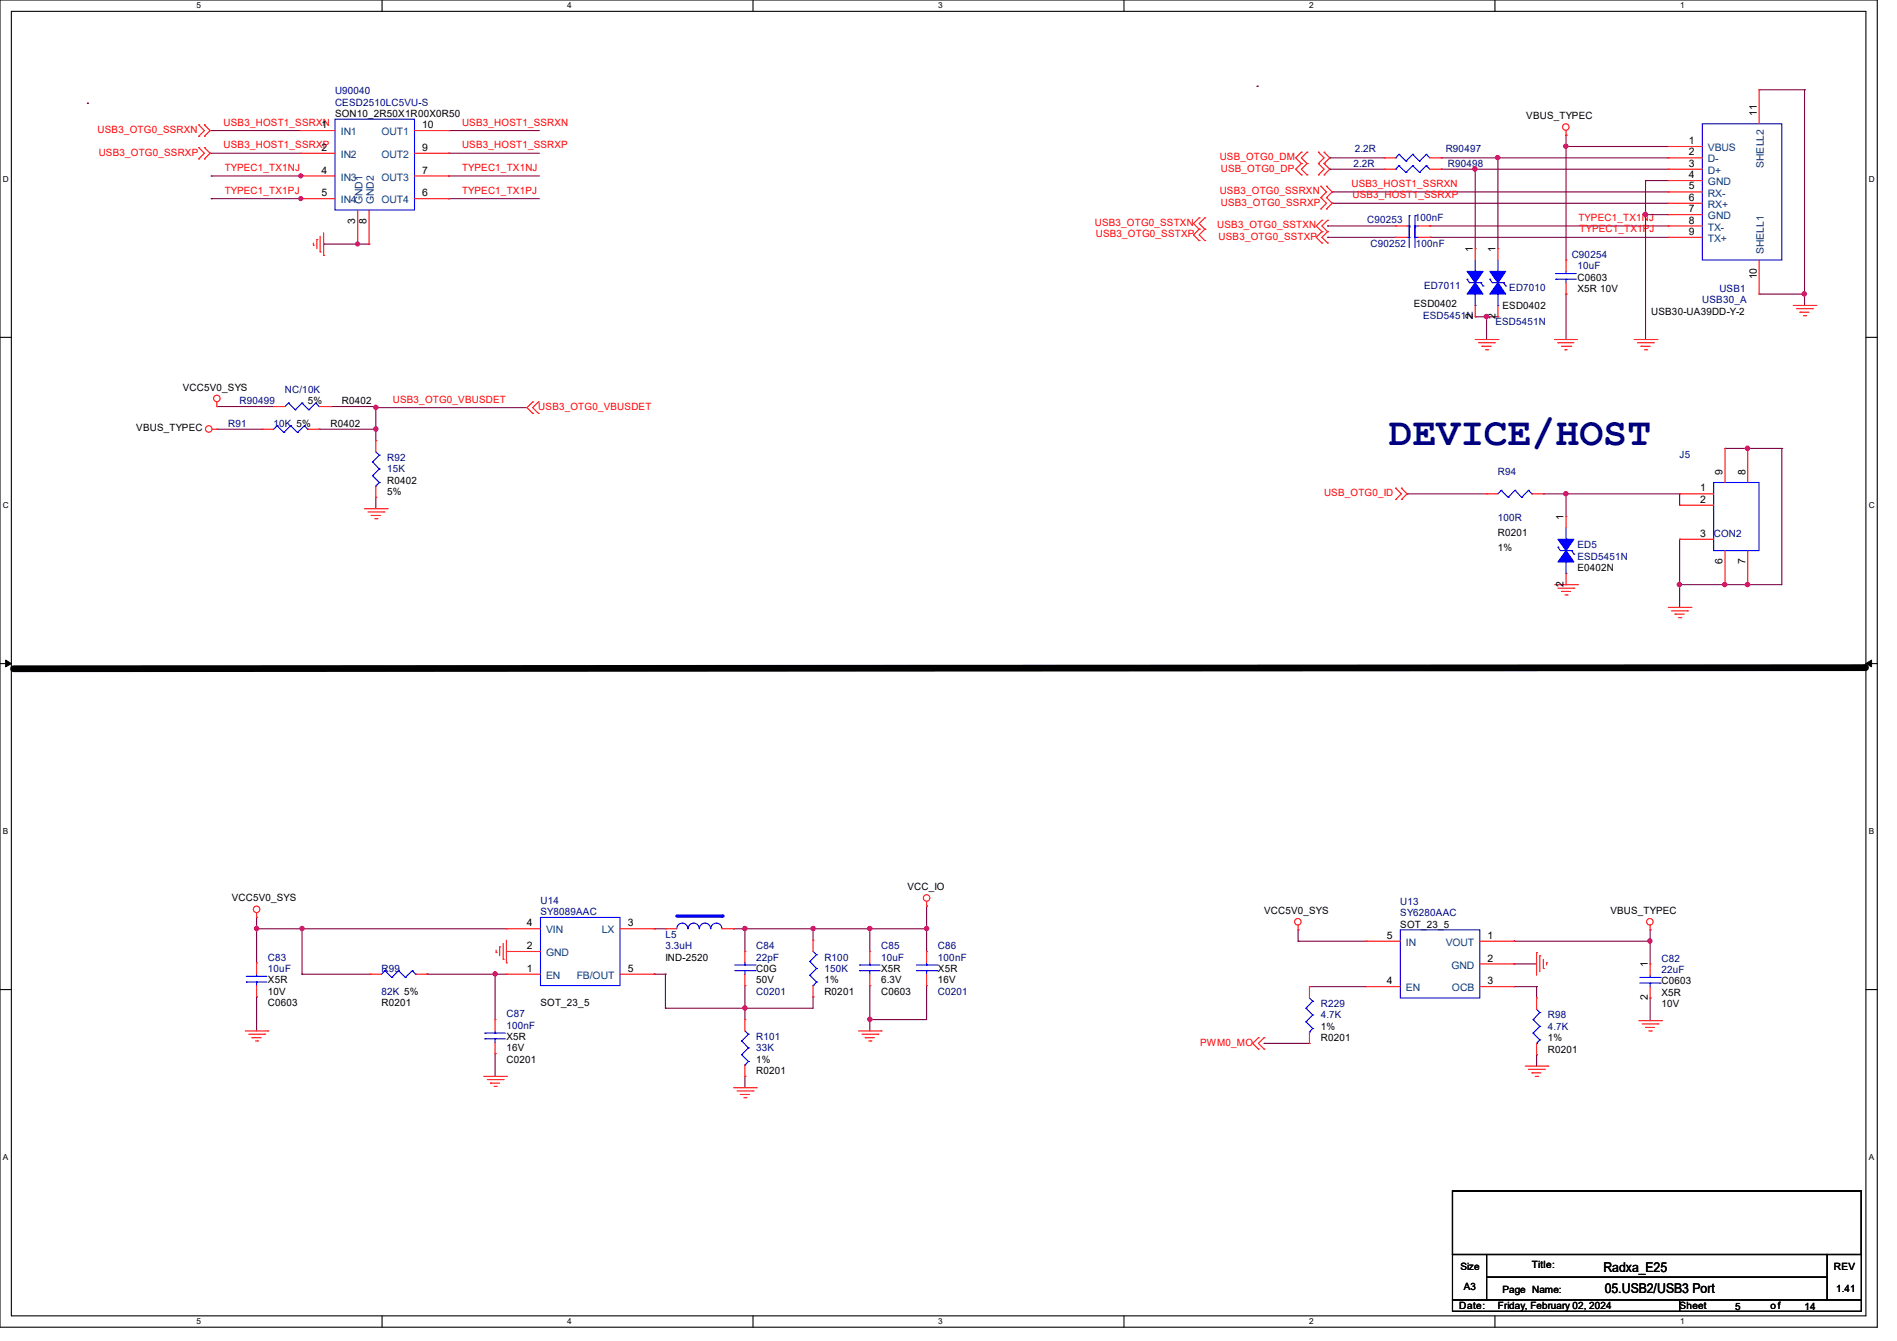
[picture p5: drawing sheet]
<svg xmlns="http://www.w3.org/2000/svg" width="297mm" height="210mm" viewBox="0 0 297 210" stroke-linecap="round" stroke-linejoin="round" font-family="sans-serif">
<path d="M0 0h293.9v207.9h-293.9zM1.8 1.8h290.3v204.3h-290.3z" fill="none" stroke="#000" stroke-width=".17"/>
<g fill="#fff">
<path d="M30.8 .2h.7v1.4h-.7z"/>
<path d="M30.8 206.2h.7v1.4h-.7z"/>
</g>
<path d="M59.8 0v1.8M59.8 206.1v1.8" fill="none" stroke="#000" stroke-width=".17"/>
<g fill="#fff">
<path d="M88.8 .2h.7v1.4h-.7z"/>
<path d="M88.8 206.2h.7v1.4h-.7z"/>
</g>
<path d="M117.9 0v1.8M117.9 206.1v1.8" fill="none" stroke="#000" stroke-width=".17"/>
<g fill="#fff">
<path d="M146.9 .2h.7v1.4h-.7z"/>
<path d="M146.9 206.2h.7v1.4h-.7z"/>
</g>
<path d="M176 0v1.8M176 206.1v1.8" fill="none" stroke="#000" stroke-width=".17"/>
<g fill="#fff">
<path d="M205 .2h.7v1.4h-.7z"/>
<path d="M205 206.2h.7v1.4h-.7z"/>
</g>
<path d="M234.1 0v1.8M234.1 206.1v1.8" fill="none" stroke="#000" stroke-width=".17"/>
<g fill="#fff">
<path d="M263.1 .2h.6v1.4h-.6z"/>
<path d="M263.1 206.2h.6v1.4h-.6z"/>
<path d="M.5 27.3h.9v1.4h-.9z"/>
<path d="M292.6 27.3h.9v1.4h-.9z"/>
<path d="M.5 78.4h.9v1.4h-.9z"/>
<path d="M292.6 78.4h.9v1.4h-.9z"/>
</g>
<path d="M0 52.8h1.8M292.1 52.8h1.8" fill="none" stroke="#000" stroke-width=".17"/>
<g fill="#fff">
<path d="M.5 129.5h.8v1.4h-.8z"/>
<path d="M292.6 129.5h.8v1.4h-.8z"/>
</g>
<path d="M0 103.9h1.8M292.1 103.9h1.8" fill="none" stroke="#000" stroke-width=".17"/>
<path d="M.9 103.4l.9 .5-.9 .5zM292.1 103.9l.9-.5v1z" fill="#000" stroke="#000" stroke-width=".16"/>
<g fill="#fff">
<path d="M.5 180.5h.8v1.4h-.8z"/>
<path d="M292.6 180.5h.8v1.4h-.8z"/>
</g>
<path d="M0 155h1.8M292.1 155h1.8M227.4 186.5h64v10h-64zM227.4 196.5h5.3v7.1h-5.3zM232.7 196.5h53.4v3.5h-53.4zM286.1 196.5h5.3v7.1h-5.3zM227.4 203.6h35.6v1.8h-35.6zM232.7 200h53.4v3.6h-53.4zM263 203.6h28.4v1.8h-28.4z" fill="none" stroke="#000" stroke-width=".17"/>
<path d="M291.9 104.6l-289.8 .1" fill="none" stroke="#000" stroke-width="1.1"/>
<circle cx="291.9" cy="104.6" r=".53" fill="#000"/>
<g fill="none" stroke="#7f003f" stroke-width=".17">
<path d="M13.7 16.2h.1M13.7 16.2h.2M196.8 13.5h.1M196.8 13.5h.2M275.4 14.1h.1M275.4 14.1h7.1M282.5 14.1h.1M282.5 14.1v33.7M32.9 24h.1M32.9 20.4h.1M32.9 24h14.2M32.9 20.4h14.2"/>
<path d="M33.1 31.1h.1M33.1 27.6h.1M33.1 31.1h14.2M33.1 27.6h14.2M47.1 31.1h.1M47.1 27.6h.1M50.7 38.2h.1M50.7 38.2h7.1M56 38.2h.1M70.2 24h.1M70.2 20.4h.1M70.2 31.1h.1"/>
<path d="M70.2 27.6h.1M70.2 24h14.3M70.2 20.4h14.3M70.2 31.1h14.3M70.2 27.6h14.3M207.9 37.2h.1M207.9 35.4h.1M207.9 35.4h10.6M207.9 37.2h10.6M208.2 24.7h.1M208.2 26.5h.1M208.2 26.5h8.5"/>
<path d="M208.2 24.7h8.5M208.6 30.1h.1M208.6 31.8h.1M208.6 30.1h52.6M208.6 31.8h52.6M223.9 35.4h.1M223.9 37.2h.1M223.9 35.4h37.3M223.9 37.2h37.3M225.6 24.7h.1M225.6 26.5h.1M225.6 26.5h35.6"/>
<path d="M225.6 24.7h35.6M231 26.5h.1M231 26.5v12.4M234.5 24.7h.1M234.5 24.7v14.2M245.2 22.9h.1M245.2 21.2h.1M245.2 21.2v19.5M245.2 22.9h16M257.6 28.3h.1M257.6 33.6h.1M257.6 28.3v24.9"/>
<path d="M257.6 28.3h3.6M257.6 33.6h3.6M231 49.6h.1M231 49.6h3.5M232.7 49.6h.1M232.7 49.6v3.6M245.2 46.1h.1M245.2 46.1v7.1M275.4 46.1h.1M275.4 46.1h7.1M282.5 46.1h.1M34 67.2h.1"/>
<path d="M34 63.7h.1M34 67.2h7.1M34 63.7h8.8M50 67.2h.1M50 67.2h8.8M51.7 63.7h.1M51.7 63.7h7.1M58.8 63.8h.1M58.8 77.9h.1M58.8 67.2h.1M58.8 63.7h.1M58.8 69h.1"/>
<path d="M58.8 63.8h23.7M58.8 63.7v5.3M58.8 77.9v1.8M220.3 77.3h.1M220.3 77.3h12.4M241.6 77.3h.1M241.6 77.3h21.4M245.2 77.3h.1M245.2 77.3v3.6M263 77.3h.1M263 77.3v1.8M270.1 70.2h.1"/>
<path d="M270.1 70.2h8.9M273.6 70.2h.1M279 70.2h.1M279 70.2v21.4h-16M263 84.5h.1M263 91.6h.1M263 84.5v10.6M270.1 91.6h.1M273.6 91.6h.1M40.2 145.5h.1M40.2 156.1h.1M40.2 143.7h.1"/>
<path d="M40.2 145.5h39.1M40.2 143.7v7.1M40.2 156.1v5.4M47.3 145.5h.1M47.3 152.6h.1M47.3 152.6h10.7M47.3 145.5v7.1M66.8 152.6h.1M66.8 152.6h12.5M77.5 152.6h.1M77.5 152.6v7.1M102.4 145.5h.1"/>
<path d="M102.4 152.6h.1M102.4 145.5h1.8M102.4 152.6h1.8M104.2 152.6h.1M104.2 157.9h.1M104.2 152.6v5.3M114.9 145.5h.1M114.9 145.5h30.2M116.6 157.9h.1M116.6 154.3h.1M116.6 145.5h.1M116.6 145.5v3.5"/>
<path d="M116.6 154.3v5.4M127.3 156.1h.1M127.3 145.5h.1M127.3 156.1v1.8h-23.1M127.3 145.5v1.7M136.2 145.5h.1M136.2 154.3h.1M136.2 159.7h.1M136.2 145.5v3.5M136.2 154.3v7.2M145.1 141.9h.1M145.1 154.3h.1"/>
<path d="M145.1 145.5h.1M145.1 141.9v7.1M145.1 154.3v5.4h-8.9M203.2 147.4h.1M203.2 145.6h.1M203.2 147.4h10.7M203.2 145.6v1.8M205 154.5h.1M205 154.5h8.9M237 147.4h.1M237 151h.1M237 154.5h.1"/>
<path d="M237 147.4h21.4M237 151h3.6M237 154.5h3.6M240.6 154.5h.1M240.6 154.5v1.8M258.4 147.4h.1M258.4 156.3h.1M258.4 145.6h.1M258.4 145.6v5.4M258.4 156.3v3.6M77.5 165h.1M77.5 165v3.6"/>
<path d="M116.6 168.6h.1M116.6 168.6v1.7M197.9 163.4h.1M197.9 163.4h7.1M240.6 165.2h.1M240.6 165.2v1.8"/>
</g>
<g fill="#f0f" stroke="#f0f" stroke-width=".17">
<circle cx="258.3" cy="147.4" r=".34"/>
<circle cx="270" cy="91.5" r=".34"/>
<circle cx="262.9" cy="91.5" r=".34"/>
<circle cx="273.6" cy="70.2" r=".34"/>
<circle cx="273.6" cy="91.5" r=".34"/>
<circle cx="245.2" cy="77.3" r=".34"/>
<circle cx="58.8" cy="67.2" r=".34"/>
<circle cx="58.8" cy="63.8" r=".34"/>
<circle cx="145.1" cy="145.4" r=".34"/>
<circle cx="116.6" cy="157.9" r=".34"/>
<circle cx="116.6" cy="145.4" r=".34"/>
<circle cx="40.2" cy="145.4" r=".34"/>
<circle cx="136.2" cy="159.6" r=".34"/>
<circle cx="47.3" cy="145.4" r=".34"/>
<circle cx="136.2" cy="145.4" r=".34"/>
<circle cx="127.3" cy="145.4" r=".34"/>
<circle cx="77.5" cy="152.5" r=".34"/>
<circle cx="230.9" cy="26.5" r=".34"/>
<circle cx="234.5" cy="24.7" r=".34"/>
<circle cx="257.6" cy="33.6" r=".34"/>
<circle cx="282.5" cy="46" r=".34"/>
<circle cx="245.2" cy="22.9" r=".34"/>
<circle cx="232.7" cy="49.6" r=".34"/>
<circle cx="56" cy="38.2" r=".32"/>
<circle cx="47.1" cy="31.1" r=".32"/>
<circle cx="47.1" cy="27.5" r=".32"/>
</g>
<g fill="none" stroke="#f00" stroke-width=".17">
<path d="M31.1 19.6h.1M31.1 19.6l.9 .8-.9 .9M32 19.6h.1M32 19.6l.9 .8-.9 .9M31.1 23.1h.1M31.1 24.9h.1M31.1 21.3h.1M31.1 23.1l.9 .9-.9 .9M32 24.9h.1M32 23.1h.1M32 21.3h.1M32 23.1l.9 .9-.9 .9"/>
<path d="M47.1 20.4h.1M47.1 24h.1M47.1 27.6h.1M47.1 31.1h.1M47.1 20.4h5.4M47.1 24h5.4M47.1 27.6h5.4M47.1 31.1h5.4M49.1 38.4h.1M49.1 38.1v.3M49.6 37.5h.1M49.6 37.5v1.4"/>
<path d="M50.1 39.5h.1M50.1 37v2.5M50.7 36.4v3.6M56 38.2h.1M56 32.9v5.3M57.8 38.2h.1M57.8 32.9v5.3M64.9 20.4h5.3M64.9 24h5.3M64.9 27.6h5.3M64.9 31.1h5.3M70.2 31.1h.1"/>
<path d="M70.2 27.6h.1M70.2 24h.1M70.2 20.4h.1M187.7 35.9h.1M187.7 37.7h.1M187.7 34.1h.1M187.7 35.9l-.8 .9 .8 .9M187.7 34.1l-.8 .9 .8 .9M188.6 35.9h.1M188.6 37.7h.1M188.6 34.1h.1M188.6 35.9l-.9 .9 .9 .9"/>
<path d="M188.6 34.1l-.9 .9 .9 .9M203.8 27.4h.1M203.8 25.6h.1M203.8 23.8h.1M203.8 25.6l-.9 .9 .9 .9M203.8 23.8l-.9 .9 .9 .9M204.6 27.4h.1M204.6 25.6h.1M204.6 23.8h.1M204.6 25.6l-.8 .9 .8 .9M204.6 23.8l-.8 .9 .8 .9M206.4 27.4h.1"/>
<path d="M206.4 25.6h.1M206.4 23.8h.1M206.4 25.6l.9 .9-.9 .9M206.4 23.8l.9 .9-.9 .9M206.8 32.7h.1M206.8 30.9h.1M206.8 29.2h.1M206.8 30.9l.9 .9-.9 .9M206.8 29.2l.9 .9-.9 .8M207 38.1h.1M207 36.3h.1M207 34.5h.1"/>
<path d="M207 36.3l-.9 .9 .9 .9M207 34.5l-.9 .9 .9 .9M207.3 25.6h.1M207.3 27.4h.1M207.3 23.8h.1M207.3 25.6l.9 .9-.9 .9M207.3 23.8l.9 .9-.9 .9M207.7 30.9h.1M207.7 32.7h.1M207.7 29.2h.1M207.7 30.9l.9 .9-.9 .9M207.7 29.2l.9 .9-.9 .8"/>
<path d="M207.9 38.1h.1M207.9 36.3h.1M207.9 34.5h.1M207.9 36.3l-.9 .9 .9 .9M207.9 34.5l-.9 .9 .9 .9M216.7 26.5h.1M216.7 24.7h.1M216.7 26.5h1.8M216.7 24.7h1.8M218.5 35.4h.1M218.5 37.2h.1M218.5 35.4h1.8"/>
<path d="M218.5 37.2h1.8M222.1 35.4h1.8M222.1 37.2h1.8M223.9 35.4h.1M223.9 37.2h.1M223.9 26.5h1.7M223.9 24.7h1.7M225.6 26.5h.1M225.6 24.7h.1M231 38.9h.1M231 38.9v1.8M234.5 38.9h.1"/>
<path d="M234.5 38.9v1.8M245.2 21.2h.1M245.2 20.4v.8M50.7 40h.1M231 49.6h.1M231 53.2h3.5M231 47.8v1.8M231.5 53.7h2.5M232 54.2h.1M232 54.2h1.5M232.6 54.8h.3M232.9 54.8h.1"/>
<path d="M234 53.7h.1M234.5 53.2h.1M234.5 49.6h.1M234.5 47.8v1.8M243.4 53.2h.1M243.4 53.2h3.6M243.9 53.7h.1M243.9 53.7h2.5M244.5 54.2h1.4M245 54.8h.1M245 54.8h.4M245.2 40.7h.1"/>
<path d="M245.2 46.1h.1M245.2 40.7v1.8M245.2 44.3v1.8M245.9 54.2h.1M255.9 53.2h3.5M256.4 53.7h2.5M256.9 54.2h.1M256.9 54.2h1.5M257.5 54.8h.3M257.8 54.8h.1M258.9 53.7h.1M259.4 53.2h.1"/>
<path d="M280.8 47.8h3.5M281.3 48.3h2.5M281.8 48.9h.1M281.8 48.9h1.5M282.4 49.4h.3M282.7 49.4h.1M283.8 48.3h.1M284.3 47.8h.1M33.2 67.2h.8M34 67.2h.1M34 63.7h.1M34 62.9v.8"/>
<path d="M57.1 79.7h3.5M58.8 69h.1M58.8 77.9h.1M58.8 69v1.8M58.8 76.1v1.8M60.6 79.7h.1M83.4 62.9h.1M83.4 64.7h.1M83.4 62.9l-.9 .9 .9 .9M84.3 64.7h.1M84.3 62.9h.1M84.3 62.9l-.9 .9 .9 .9"/>
<path d="M218.5 76.5h.1M218.5 78.2h.1M218.5 76.5l.9 .8-.9 .9M219.4 78.2h.1M219.4 76.5h.1M219.4 76.5l.9 .8-.9 .9M232.7 77.3h.1M232.7 77.3h1.8M239.9 77.3h1.7M241.6 77.3h.1M263 77.3h.1M263 79.1h.1"/>
<path d="M263 77.3h5.3M263 79.1h5.3M270.1 70.2h.1M270.1 70.2v5.4M273.6 70.2h.1M273.6 70.2v5.4M57.6 80.2h2.5M58.1 80.7h.1M58.1 80.7h1.5M58.7 81.2h.3M59 81.2h.1M60.1 80.2h.1"/>
<path d="M243.4 91.6h3.6M243.9 92.1h2.5M244.5 92.6h.1M244.5 92.6h1.4M245 93.2h.4M245.2 80.9h.1M245.2 91.6h.1M245.2 80.9v1.8M245.2 89.8v1.8M245.4 93.2h.1M246.4 92.1h.1M247 91.6h.1"/>
<path d="M261.2 95.1h3.6M261.7 95.7h2.5M262.3 96.2h.1M262.3 96.2h1.4M262.8 96.7h.3M263 84.5h.1M263 84.5h5.3M263.1 96.7h.1M264.2 95.7h.1M264.8 95.1h.1M270.1 91.6h.1M270.1 86.2v5.4"/>
<path d="M273.6 91.6h.1M273.6 86.2v5.4M40.2 143.7h.1M40.2 150.8h.1M40.2 156.1h.1M40.2 143v.7M40.2 150.8v1.8M40.2 154.3v1.8M58 152.6h.1M58 152.6h1.7M65.1 152.6h1.7M66.8 152.6h.1"/>
<path d="M77.5 159.7h.1M77.5 159.7v1.8M77.7 149.2h.1M77.7 148.8v.4M78.2 148.3h.1M78.2 148.3v1.4M78.8 150.2h.1M78.8 147.7v2.5M79.3 150.8h.1M79.3 147.2v3.6M116.6 149h.1M116.6 154.3h.1"/>
<path d="M116.6 159.7h.1M116.6 149v1.8M116.6 152.6v1.7M116.6 159.7v1.8M127.3 147.2h.1M127.3 156.1h.1M127.3 147.2v1.8M127.3 154.3v1.8M136.2 149h.1M136.2 154.3h.1M136.2 149v1.8M136.2 152.6v1.7"/>
<path d="M145.1 141.9h.1M145.1 149h.1M145.1 154.3h.1M145.1 141.2v.7M145.1 149v1.8M145.1 152.6v1.7M203.2 145.6h.1M203.2 144.9v.7M205 154.5h.1M205 154.5v1.8M213.9 154.5h.1M213.9 147.4h.1"/>
<path d="M213.9 154.5h5.3M213.9 147.4h5.3M231.7 154.5h5.3M231.7 151h5.3M231.7 147.4h5.3M237 154.5h.1M237 151h.1M237 147.4h.1M240.6 149.2h.1M240.6 156.3h.1M240.6 149.2v3.5M240.6 156.3v1.8"/>
<path d="M241.1 149.7h.1M241.1 149.7v2.5M241.6 151.7h.1M241.6 150.2v1.5M242.1 150.8h.1M242.1 150.8v.3M256.6 159.9h3.5M258.4 145.6h.1M258.4 151h.1M258.4 156.3h.1M258.4 144.9v.7M258.4 151v1.7"/>
<path d="M258.4 154.5v1.8M260.1 159.9h.1M38.4 161.5h3.6M38.9 162h2.5M39.5 162.5h.1M39.5 162.5h1.4M40 163h.3M40.3 163h.1M41.4 162h.1M42 161.5h.1M75.7 168.6h3.6M76.3 169.1h2.5"/>
<path d="M76.8 169.6h.1M76.8 169.6h1.4M77.3 170.1h.4M77.5 165h.1M77.5 163.2v1.8M77.7 170.1h.1M78.8 169.1h.1M79.3 168.6h.1M114.9 170.3h3.5M115.4 170.9h2.5M115.9 171.4h.1M115.9 171.4h1.4"/>
<path d="M116.5 171.9h.3M116.6 168.6h.1M116.6 166.8v1.8M116.8 171.9h.1M117.9 170.9h.1M118.4 170.3h.1M134.4 161.5h3.6M135 162h2.5M135.5 162.5h.1M135.5 162.5h1.4M136 163h.4M136.4 163h.1"/>
<path d="M137.5 162h.1M138 161.5h.1M197 164.3h.1M197 162.5h.1M197 162.5l-.9 .9 .9 .9M197.9 164.3h.1M197.9 162.5h.1M197.9 162.5l-.9 .9 .9 .9M205 163.4h.1M205 161.6v1.8M238.8 167h3.6M239.3 167.5h2.5"/>
<path d="M239.9 168h.1M239.9 168h1.4M240.4 168.6h.3M240.6 165.2h.1M240.6 163.4v1.8M240.7 168.6h.1M241.8 167.5h.1M242.4 167h.1M257.1 160.4h2.5M257.6 160.9h.1M257.6 160.9h1.4M258.1 161.5h.4"/>
<path d="M258.5 161.5h.1M259.6 160.4h.1"/>
<circle cx="245.2" cy="19.9" r=".51"/>
<circle cx="32.7" cy="67.2" r=".51"/>
<circle cx="34" cy="62.4" r=".51"/>
<circle cx="40.2" cy="142.4" r=".51"/>
<circle cx="145.1" cy="140.6" r=".51"/>
<circle cx="203.2" cy="144.4" r=".51"/>
<circle cx="258.3" cy="144.4" r=".51"/>
</g>
<g fill="none" stroke="#00f" stroke-width=".17">
<path d="M52.5 18.7h12.4v14.2h-12.4zM218.5 26.5h.1M218.5 24.7h.1M219 26h.1M219 24.2h.1M219 26l1.1 1M219 26l-.5 .5M219 24.2l1.1 1M219 24.2l-.5 .5M220.1 27h.1M220.1 25.2h.1M220.3 35.4h.3"/>
<path d="M220.3 37.2h.3M220.6 35.4h.1M220.6 33.8h.1M220.6 37.2h.1M220.6 35.6h.1M220.6 33.8v5M221.2 26h.1M221.2 24.2h.1M221.2 26l1.1 1M221.2 26l-1.1 1M221.2 24.2l1.1 1M221.2 24.2l-1.1 1"/>
<path d="M221.5 33.8h.1M221.5 35.4h.1M221.5 35.6h.1M221.5 37.2h.1M221.5 35.4h.6M221.5 33.8v5M221.5 37.2h.6M222.3 27h.1M222.3 25.2h.1M223.3 26h.1M223.3 24.2h.1M223.3 26l.6 .5"/>
<path d="M223.3 26l-1 1M223.3 24.2l.6 .5M223.3 24.2l-1 1M229.7 43.7h.1M229.7 43.7l.4 .6h1.8M231 42.5h.1M231 47.8h.1M231 40.7v1.8M231 46.1v1.7M231.9 44.3h.1M231.9 44.3l.3 .5M232.2 44.8h.1"/>
<path d="M233.3 43.7h.1M233.3 43.7l.3 .6h1.8M234.5 42.5h.1M234.5 47.8h.1M234.5 40.7v1.8M234.5 46.1v1.7M235.4 44.3h.1M235.4 44.3l.4 .5M235.8 44.8h.1M243.6 43.7h.1M243.6 42.8h.1M243.6 43.7h3.2"/>
<path d="M243.6 42.8h3.2M245.2 42.8h.1M245.2 43.7h.1M245.2 42.5v.3M245.2 43.7v.6M58.3 72.3h.1M58.3 74.5h.1M58.3 72.3l1.1 1.1M58.3 74.5l1.1 1.1M58.8 76.1h.1M58.8 70.8l.6 .5M59.4 71.3h.1"/>
<path d="M59.4 73.4h.1M59.4 75.6h.1M59.4 71.3l-1.1 1M59.4 73.4l-1.1 1.1M59.4 75.6l-.6 .5M235 76.8h.1M235 76.8l-.5 .5M235 76.8l1.1 1.1M236.1 77.9h.1M237.2 76.8h.1M237.2 76.8l-1.1 1.1M237.2 76.8l1.1 1.1"/>
<path d="M238.3 77.9h.1M239.3 76.8h.1M239.3 76.8l-1 1.1M239.3 76.8l.6 .5M239.9 77.3h.1M268.3 75.6h7.1v10.6h-7.1zM243.9 85.7h.1M243.9 85.7l.4 .5h1.8M245.2 84.5h.1M245.2 89.8h.1M245.2 82.7v1.8M245.2 88v1.8"/>
<path d="M246.1 86.2h.1M246.1 86.2l.3 .6M246.4 86.8h.1M38.6 153.8h.1M38.6 152.9h.1M38.6 153.8h3.2M38.6 152.9h3.2M40.2 152.9h.1M40.2 153.8h.1M40.2 152.6v.3M40.2 153.8v.5M60.3 152h.1"/>
<path d="M60.3 152l-.6 .6M60.3 152l1 1.1M61.3 153.1h.1M62.4 152h.1M62.4 152l-1.1 1.1M62.4 152l1.1 1.1M63.5 153.1h.1M64.6 152h.1M64.6 152l-1.1 1.1M64.6 152l.5 .6M65.1 152.6h.1M106 145.5a.87 .87 0 0 1 .8-.9 .87 .87 0 0 1 .9 .9"/>
<path d="M107.7 145.5a.87 .87 0 0 1 .9-.9 .87 .87 0 0 1 .9 .9M109.5 145.5a.87 .87 0 0 1 .9-.9 .87 .87 0 0 1 .9 .9M111.3 145.5a.87 .87 0 0 1 .9-.9 .87 .87 0 0 1 .8 .9M115 152h3.2M115 151.1h3.2M116.6 151.1h.1M116.6 152h.1M116.6 150.8v.3M116.6 152v.6M118.2 152h.1M118.2 151.1h.1M126.8 150.6h.1"/>
<path d="M126.8 152.7h.1M126.8 150.6l1 1.1M126.8 152.7l1 1.1M127.3 154.3h.1M127.3 149l.5 .5M127.8 149.5h.1M127.8 151.7h.1M127.8 153.8h.1M127.8 149.5l-1 1.1M127.8 151.7l-1 1M127.8 153.8l-.5 .5M134.6 152h.1"/>
<path d="M134.6 151.1h.1M134.6 152h3.2M134.6 151.1h3.2M136.2 151.1h.1M136.2 152h.1M136.2 150.8v.3M136.2 152v.6M143.5 152h3.2M143.5 151.1h3.2M145.1 151.1h.1M145.1 152h.1M145.1 150.8v.3"/>
<path d="M145.1 152v.6M146.7 152h.1M146.7 151.1h.1M204.5 157.9h.1M204.5 157.9l1 1.1M205 156.3l.5 .5M205.5 156.8h.1M205.5 159h.1M205.5 156.8l-1 1.1M205.5 159l-1 1M219.2 145.6h12.5v10.7h-12.5zM240 159.7h.1"/>
<path d="M240 159.7l1.1 1M240.6 158.1l.5 .5M241.1 158.6h.1M241.1 158.6l-1.1 1.1M256.8 154h3.1M256.8 153.1h3.1M258.4 153.1h.1M258.4 154h.1M258.4 152.7v.4M258.4 154v.5M259.9 154h.1M259.9 153.1h.1"/>
<path d="M75.9 162.7h.1M75.9 161.8h.1M75.9 162.7h3.2M75.9 161.8h3.2M77.5 161.8h.1M77.5 162.7h.1M77.5 161.5v.3M77.5 162.7v.5M116.1 163h.1M116.1 165.2h.1M116.1 163l1.1 1.1M116.1 165.2l1.1 1"/>
<path d="M116.6 166.8h.1M116.6 161.5l.6 .5M117.2 162h.1M117.2 164.1h.1M117.2 166.2h.1M117.2 162l-1.1 1M117.2 164.1l-1.1 1.1M117.2 166.2l-.6 .6M204.5 160h.1M204.5 160l1 1.1M205 161.6h.1M205.5 161.1h.1"/>
<path d="M205.5 161.1l-.5 .5M240 161.8h.1M240 161.8l1.1 1.1M240.6 163.4h.1M241.1 160.7h.1M241.1 162.9h.1M241.1 160.7l-1.1 1.1M241.1 162.9l-.5 .5"/>
</g>
<g fill="#00f" stroke="#00f" stroke-width=".17">
<path d="M233.3 42.5h2.5l-1.3 1.8z" fill-rule="evenodd"/>
<path d="M234.5 44.3l1.3 1.8h-2.5z" fill-rule="evenodd"/>
<path d="M243.9 84.5h2.5l-1.2 1.7z" fill-rule="evenodd"/>
<path d="M245.2 86.2l1.2 1.8h-2.5z" fill-rule="evenodd"/>
<path d="M229.7 42.5h2.5l-1.2 1.8z" fill-rule="evenodd"/>
<path d="M231 44.3l1.2 1.8h-2.5z" fill-rule="evenodd"/>
</g>
<path d="M106 143.5h7.1" fill="none" stroke="#00f" stroke-width=".51"/>
<circle cx="113.1" cy="143.5" r=".25" fill="#00f"/>
<g fill="none" stroke="#f00" stroke-width=".17">
<path d="M275.4 14.1h.1M275.4 14.1v5.3M261.2 22.9h.1M261.2 24.7h.1M261.2 26.5h.1M261.2 28.3h.1M261.2 30.1h.1M261.2 31.8h.1M261.2 33.6h.1M261.2 35.4h.1M261.2 37.2h.1M261.2 22.9h5.3"/>
<path d="M261.2 24.7h5.3M261.2 26.5h5.3M261.2 28.3h5.3M261.2 30.1h5.3M261.2 31.8h5.3M261.2 33.6h5.3M261.2 35.4h5.3M261.2 37.2h5.3M275.4 46.1h.1M275.4 40.7v5.4M41.1 67.2h.1M41.1 67.2h1.7"/>
<path d="M42.8 63.7h.1M42.8 63.7h1.8M48.2 67.2h1.8M50 67.2h.1M50 63.7h1.7M51.7 63.7h.1M79.3 152.6h.1M79.3 149h.1M79.3 145.5h.1M79.3 145.5h5.3M79.3 152.6h5.3M79.3 149h5.3"/>
<path d="M97.1 145.5h5.3M97.1 152.6h5.3M102.4 145.5h.1M102.4 152.6h.1M104.2 145.5h.1M104.2 145.5h1.8M113.1 145.5h1.8M114.9 145.5h.1"/>
</g>
<g fill="none" stroke="#00f" stroke-width=".17">
<path d="M266.5 19.4h12.5v21.3h-12.5zM43.4 66.7h.1M43.4 66.7l-.6 .5M43.4 66.7l1.1 1M44.5 67.7h.1M45.2 63.1h.1M45.2 63.1l-.6 .6M45.2 63.1l1 1.1M45.5 66.7h.1M45.5 66.7l-1 1M45.5 66.7l1.1 1M46.2 64.2h.1"/>
<path d="M46.6 67.7h.1M47.3 63.1h.1M47.3 63.1l-1.1 1.1M47.3 63.1l1 1.1M47.7 66.7h.1M47.7 66.7l-1.1 1M47.7 66.7l.5 .5M48.2 67.2h.1M48.3 64.2h.1M49.4 63.1h.1M49.4 63.1l-1.1 1.1M49.4 63.1l.6 .6"/>
<path d="M50 63.7h.1M84.6 143.7h12.5v10.6h-12.5z"/>
</g>
<g fill="#f0f" stroke="#f0f" stroke-width=".17">
<circle cx="258.3" cy="147.4" r=".34"/>
<circle cx="270" cy="91.5" r=".34"/>
<circle cx="262.9" cy="91.5" r=".34"/>
<circle cx="273.6" cy="70.2" r=".34"/>
<circle cx="273.6" cy="91.5" r=".34"/>
<circle cx="245.2" cy="77.3" r=".34"/>
<circle cx="58.8" cy="67.2" r=".34"/>
<circle cx="58.8" cy="63.8" r=".34"/>
<circle cx="145.1" cy="145.4" r=".34"/>
<circle cx="116.6" cy="157.9" r=".34"/>
<circle cx="116.6" cy="145.4" r=".34"/>
<circle cx="40.2" cy="145.4" r=".34"/>
<circle cx="136.2" cy="159.6" r=".34"/>
<circle cx="47.3" cy="145.4" r=".34"/>
<circle cx="136.2" cy="145.4" r=".34"/>
<circle cx="127.3" cy="145.4" r=".34"/>
<circle cx="77.5" cy="152.5" r=".34"/>
<circle cx="230.9" cy="26.5" r=".34"/>
<circle cx="234.5" cy="24.7" r=".34"/>
<circle cx="257.6" cy="33.6" r=".34"/>
<circle cx="282.5" cy="46" r=".34"/>
<circle cx="245.2" cy="22.9" r=".34"/>
<circle cx="232.7" cy="49.6" r=".34"/>
<circle cx="56" cy="38.2" r=".32"/>
<circle cx="47.1" cy="31.1" r=".32"/>
<circle cx="47.1" cy="27.5" r=".32"/>
</g>
<text font-size="6.2" fill="#00007f" x="217.5" y="69.8">DEVICE/HOST</text>
<g font-size="2.1">
<text x="251" y="199.1">Radxa_E25</text>
<text x="251.2" y="202.5">05.USB2/USB3 Port</text>
</g>
<g font-size="1.6" fill="#00007f">
<text x="52.5" y="14.8">U90040</text>
<text x="52.5" y="16.6">CESD2510LC5VU-S</text>
<text x="212.1" y="23.8">2.2R</text>
<text x="226.4" y="23.8">R90497</text>
<text x="211.9" y="26.2">2.2R</text>
<text x="226.7" y="26.2">R90498</text>
<text x="214.1" y="34.9">C90253</text>
<text x="221.5" y="34.7">100nF</text>
<text x="214.6" y="38.6">C90252</text>
<text x="221.7" y="38.6">100nF</text>
<text x="246.1" y="40.4">C90254</text>
<text x="223" y="45.3">ED7011</text>
<text x="236.3" y="45.5">ED7010</text>
<text x="247" y="42.2">10uF</text>
<text x="266.5" y="47.5">USB30_A</text>
<text x="269.2" y="45.7">USB1</text>
<text x="222.8" y="50">ESD5451N</text>
<text x="234.1" y="50.9">ESD5451N</text>
<text x="37.5" y="63.3">R90499</text>
<text x="44.6" y="61.6">NC/10K</text>
<text x="35.7" y="66.9">R91</text>
<text x="42.8" y="66.9">10K 5%</text>
<text x="263" y="71.7">J5</text>
<text x="60.6" y="72.2">R92</text>
<text x="60.6" y="74">15K</text>
<text x="234.5" y="74.3">R94</text>
<text x="234.5" y="81.6">100R</text>
<text x="247" y="85.9">ED5</text>
<text x="247" y="87.7">ESD5451N</text>
<text x="268.3" y="84.1">CON2</text>
<text x="84.6" y="141.6">U14</text>
<text x="84.6" y="143.3">SY8089AAC</text>
<text x="219.2" y="141.7">U13</text>
<text x="219.2" y="143.5">SY6280AAC</text>
<text x="104.2" y="146.9">L5</text>
<text x="104.2" y="148.7">3.3uH</text>
<text x="118.4" y="148.7">C84</text>
<text x="138" y="148.7">C85</text>
<text x="146.9" y="148.7">C86</text>
<text x="42" y="150.4">C83</text>
<text x="42" y="152.2">10uF</text>
<text x="59.7" y="152.2">R99</text>
<text x="59.7" y="155.8">82K 5%</text>
<text x="118.4" y="150.4">22pF</text>
<text x="118.4" y="155.8">C0201</text>
<text x="129.1" y="150.4">R100</text>
<text x="129.1" y="152.2">150K</text>
<text x="138" y="150.4">10uF</text>
<text x="146.9" y="150.4">100nF</text>
<text x="146.9" y="155.8">C0201</text>
<text x="260.1" y="150.6">C82</text>
<text x="260.1" y="152.4">22uF</text>
<text x="79.3" y="159.3">C87</text>
<text x="79.3" y="161.1">100nF</text>
<text x="206.8" y="157.7">R229</text>
<text x="206.8" y="159.5">4.7K</text>
<text x="242.4" y="159.5">R98</text>
<text x="242.4" y="161.3">4.7K</text>
<text x="118.4" y="162.9">R101</text>
<text x="118.4" y="164.7">33K</text>
</g>
<g font-size="1.6" fill="#f00">
<text x="15.3" y="20.8">USB3_OTG0_SSRXN</text>
<text x="35" y="23.2">USB3_HOST1_SSRXP</text>
<text x="35" y="19.7">USB3_HOST1_SSRXN</text>
<text x="72.3" y="23.2">USB3_HOST1_SSRXP</text>
<text x="72.3" y="19.7">USB3_HOST1_SSRXN</text>
<text x="15.5" y="24.4">USB3_OTG0_SSRXP</text>
<text x="35.2" y="26.8">TYPEC1_TX1NJ</text>
<text x="72.3" y="26.8">TYPEC1_TX1NJ</text>
<text x="191" y="25.1">USB_OTG0_DM</text>
<text x="191.1" y="26.9">USB_OTG0_DP</text>
<text x="211.6" y="29.3">USB3_HOST1_SSRXN</text>
<text x="35.2" y="30.4">TYPEC1_TX1PJ</text>
<text x="72.3" y="30.4">TYPEC1_TX1PJ</text>
<text x="171.4" y="35.4">USB3_OTG0_SSTXN</text>
<text x="190.6" y="35.8">USB3_OTG0_SSTXN</text>
<text x="191" y="30.4">USB3_OTG0_SSRXN</text>
<text x="191.1" y="32.2">USB3_OTG0_SSRXP</text>
<text x="211.7" y="31.1">USB3_HOST1_SSRXP</text>
<text x="247.1" y="34.6">TYPEC1_TX1NJ</text>
<text x="171.6" y="37.2">USB3_OTG0_SSTXP</text>
<text x="190.8" y="37.5">USB3_OTG0_SSTXP</text>
<text x="247.3" y="36.4">TYPEC1_TX1PJ</text>
<text x="61.5" y="63.1">USB3_OTG0_VBUSDET</text>
<text x="84.3" y="64.2">USB3_OTG0_VBUSDET</text>
<text x="207.3" y="77.7">USB_OTG0_ID</text>
<text x="187.9" y="163.8">PWM0_MO</text>
</g>
<g font-size="1.6">
<text x="50.3" y="20.1">1</text>
<text x="50.3" y="23.6">2</text>
<text x="52.5" y="18.3">SON10_2R50X1R00X0R50</text>
<text x="66.1" y="23.6">9</text>
<text x="66.1" y="20.1">10</text>
<text x="239" y="18.7">VBUS_TYPEC</text>
<text x="264.4" y="22.6">1</text>
<text x="275" y="18.2" transform="rotate(-90 275 18.2)">11</text>
<text x="50.3" y="27.2">4</text>
<text x="66.1" y="27.2">7</text>
<text x="264.4" y="24.3">2</text>
<text x="264.4" y="26.1">3</text>
<text x="264.4" y="27.9">4</text>
<text x="264.4" y="29.7">5</text>
<text x="50.3" y="30.7">5</text>
<text x="55.6" y="35" transform="rotate(-90 55.6 35)">3</text>
<text x="57.4" y="35" transform="rotate(-90 57.4 35)">8</text>
<text x="66.1" y="30.7">6</text>
<text x="264.4" y="31.5">6</text>
<text x="264.4" y="33.2">7</text>
<text x="264.4" y="35">8</text>
<text x="230.6" y="39.5" transform="rotate(-90 230.6 39.5)">1</text>
<text x="234.1" y="39.5" transform="rotate(-90 234.1 39.5)">1</text>
<text x="264.4" y="36.8">9</text>
<text x="247" y="43.9">C0603</text>
<text x="247" y="45.7">X5R 10V</text>
<text x="275" y="43.7" transform="rotate(-90 275 43.7)">10</text>
<text x="221.4" y="48">ESD0402</text>
<text x="230.6" y="50" transform="rotate(-90 230.6 50)">2</text>
<text x="234.1" y="50" transform="rotate(-90 234.1 50)">2</text>
<text x="235.2" y="48.4">ESD0402</text>
<text x="258.5" y="49.3">USB30-UA39DD-Y-2</text>
<text x="28.6" y="61.2">VCC5V0_SYS</text>
<text x="48.2" y="63.3">5%</text>
<text x="53.5" y="63.3">R0402</text>
<text x="21.3" y="67.6">VBUS_TYPEC</text>
<text x="51.7" y="66.9">R0402</text>
<text x="60.6" y="75.8">R0402</text>
<text x="60.6" y="77.6">5%</text>
<text x="266.2" y="77">1</text>
<text x="269.7" y="74.3" transform="rotate(-90 269.7 74.3)">9</text>
<text x="273.3" y="74.3" transform="rotate(-90 273.3 74.3)">8</text>
<text x="234.5" y="83.9">R0201</text>
<text x="244.8" y="81.4" transform="rotate(-90 244.8 81.4)">1</text>
<text x="266.2" y="78.7">2</text>
<text x="234.5" y="86.2">1%</text>
<text x="247" y="89.4">E0402N</text>
<text x="266.2" y="84.1">3</text>
<text x="269.7" y="88.3" transform="rotate(-90 269.7 88.3)">6</text>
<text x="273.3" y="88.3" transform="rotate(-90 273.3 88.3)">7</text>
<text x="244.8" y="91.9" transform="rotate(-90 244.8 91.9)">2</text>
<text x="36.3" y="141.2">VCC5V0_SYS</text>
<text x="142.1" y="139.4">VCC_IO</text>
<text x="197.9" y="143.1">VCC5V0_SYS</text>
<text x="252.1" y="143.1">VBUS_TYPEC</text>
<text x="82.5" y="148.6">2</text>
<text x="82.5" y="145.1">4</text>
<text x="98.3" y="145.1">3</text>
<text x="217.1" y="147">5</text>
<text x="219.2" y="145.3">SOT_23_5</text>
<text x="232.9" y="147">1</text>
<text x="42" y="154">X5R</text>
<text x="42" y="155.8">10V</text>
<text x="82.5" y="152.2">1</text>
<text x="98.3" y="152.2">5</text>
<text x="104.2" y="150.4">IND-2520</text>
<text x="118.4" y="152.2">C0G</text>
<text x="118.4" y="154">50V</text>
<text x="129.1" y="155.8">R0201</text>
<text x="129.1" y="154">1%</text>
<text x="138" y="155.8">C0603</text>
<text x="138" y="152.2">X5R</text>
<text x="138" y="154">6.3V</text>
<text x="146.9" y="152.2">X5R</text>
<text x="146.9" y="154">16V</text>
<text x="217.1" y="154.1">4</text>
<text x="232.9" y="154.1">3</text>
<text x="232.9" y="150.6">2</text>
<text x="258" y="151.5" transform="rotate(-90 258 151.5)">1</text>
<text x="260.1" y="154.2">C0603</text>
<text x="260.1" y="156">X5R</text>
<text x="42" y="157.6">C0603</text>
<text x="59.7" y="157.6">R0201</text>
<text x="84.6" y="157.6">SOT_23_5</text>
<text x="206.8" y="161.3">1%</text>
<text x="258" y="156.6" transform="rotate(-90 258 156.6)">2</text>
<text x="260.1" y="157.7">10V</text>
<text x="79.3" y="166.5">C0201</text>
<text x="79.3" y="162.9">X5R</text>
<text x="79.3" y="164.7">16V</text>
<text x="118.4" y="166.5">1%</text>
<text x="206.8" y="163.1">R0201</text>
<text x="242.4" y="164.8">R0201</text>
<text x="242.4" y="163.1">1%</text>
<text x="118.4" y="168.2">R0201</text>
<text x="228.6" y="199">Size</text>
<text x="229.2" y="202">A3</text>
<text x="235.2" y="202.5">Page Name:</text>
<text x="239.9" y="198.6">Title:</text>
<text x="287.1" y="199">REV</text>
<text x="287.5" y="202.3">1.41</text>
<text x="228.5" y="205">Date:</text>
<text x="234.5" y="205">Friday, February 02, 2024</text>
<text x="263" y="205">Sheet</text>
<text x="271.7" y="205.2">5</text>
<text x="277.2" y="205">o f</text>
<text x="282.5" y="205.2">14</text>
</g>
<g font-size="1.6" fill="#003f7f">
<text x="53.3" y="21.2">IN1</text>
<text x="59.7" y="21.2">OUT1</text>
<text x="267.4" y="23.7">VBUS</text>
<text x="53.3" y="24.7">IN2</text>
<text x="53.3" y="28.3">IN3</text>
<text x="59.7" y="28.3">OUT3</text>
<text x="59.7" y="24.7">OUT2</text>
<text x="267.4" y="25.4">D-</text>
<text x="267.4" y="27.2">D+</text>
<text x="267.4" y="29">GND</text>
<text x="276.2" y="26.3" transform="rotate(-90 276.2 26.3)">SHELL2</text>
<text x="53.3" y="31.8">IN4</text>
<text x="56.8" y="32" transform="rotate(-90 56.8 32)">GND1</text>
<text x="58.5" y="32" transform="rotate(-90 58.5 32)">GND2</text>
<text x="59.7" y="31.8">OUT4</text>
<text x="267.4" y="30.8">RX-</text>
<text x="267.4" y="32.6">RX+</text>
<text x="267.4" y="34.3">GND</text>
<text x="267.4" y="36.1">TX-</text>
<text x="267.4" y="37.9">TX+</text>
<text x="276.2" y="39.8" transform="rotate(-90 276.2 39.8)">SHELL1</text>
<text x="85.5" y="149.7">GND</text>
<text x="85.5" y="146.2">VIN</text>
<text x="94.2" y="146.2">LX</text>
<text x="220.1" y="148.1">IN</text>
<text x="226.4" y="148.1">VOUT</text>
<text x="85.5" y="153.3">EN</text>
<text x="90.3" y="153.3">FB/OUT</text>
<text x="220.1" y="155.2">EN</text>
<text x="227.2" y="151.7">GND</text>
<text x="227.3" y="155.2">OCB</text>
</g>
<g font-size="1.3">
<text x="30.8" y="1.3">5</text>
<text x="88.8" y="1.3">4</text>
<text x="146.9" y="1.3">3</text>
<text x="205" y="1.3">2</text>
<text x="263.1" y="1.3">1</text>
<text x=".5" y="28.4">D</text>
<text x="292.6" y="28.4">D</text>
<text x=".5" y="79.5">C</text>
<text x="292.6" y="79.5">C</text>
<text x=".5" y="130.6">B</text>
<text x="292.6" y="130.6">B</text>
<text x=".5" y="181.7">A</text>
<text x="292.6" y="181.7">A</text>
<text x="30.8" y="207.4">5</text>
<text x="88.8" y="207.4">4</text>
<text x="146.9" y="207.4">3</text>
<text x="205" y="207.4">2</text>
<text x="263.1" y="207.4">1</text>
</g>
</svg>
